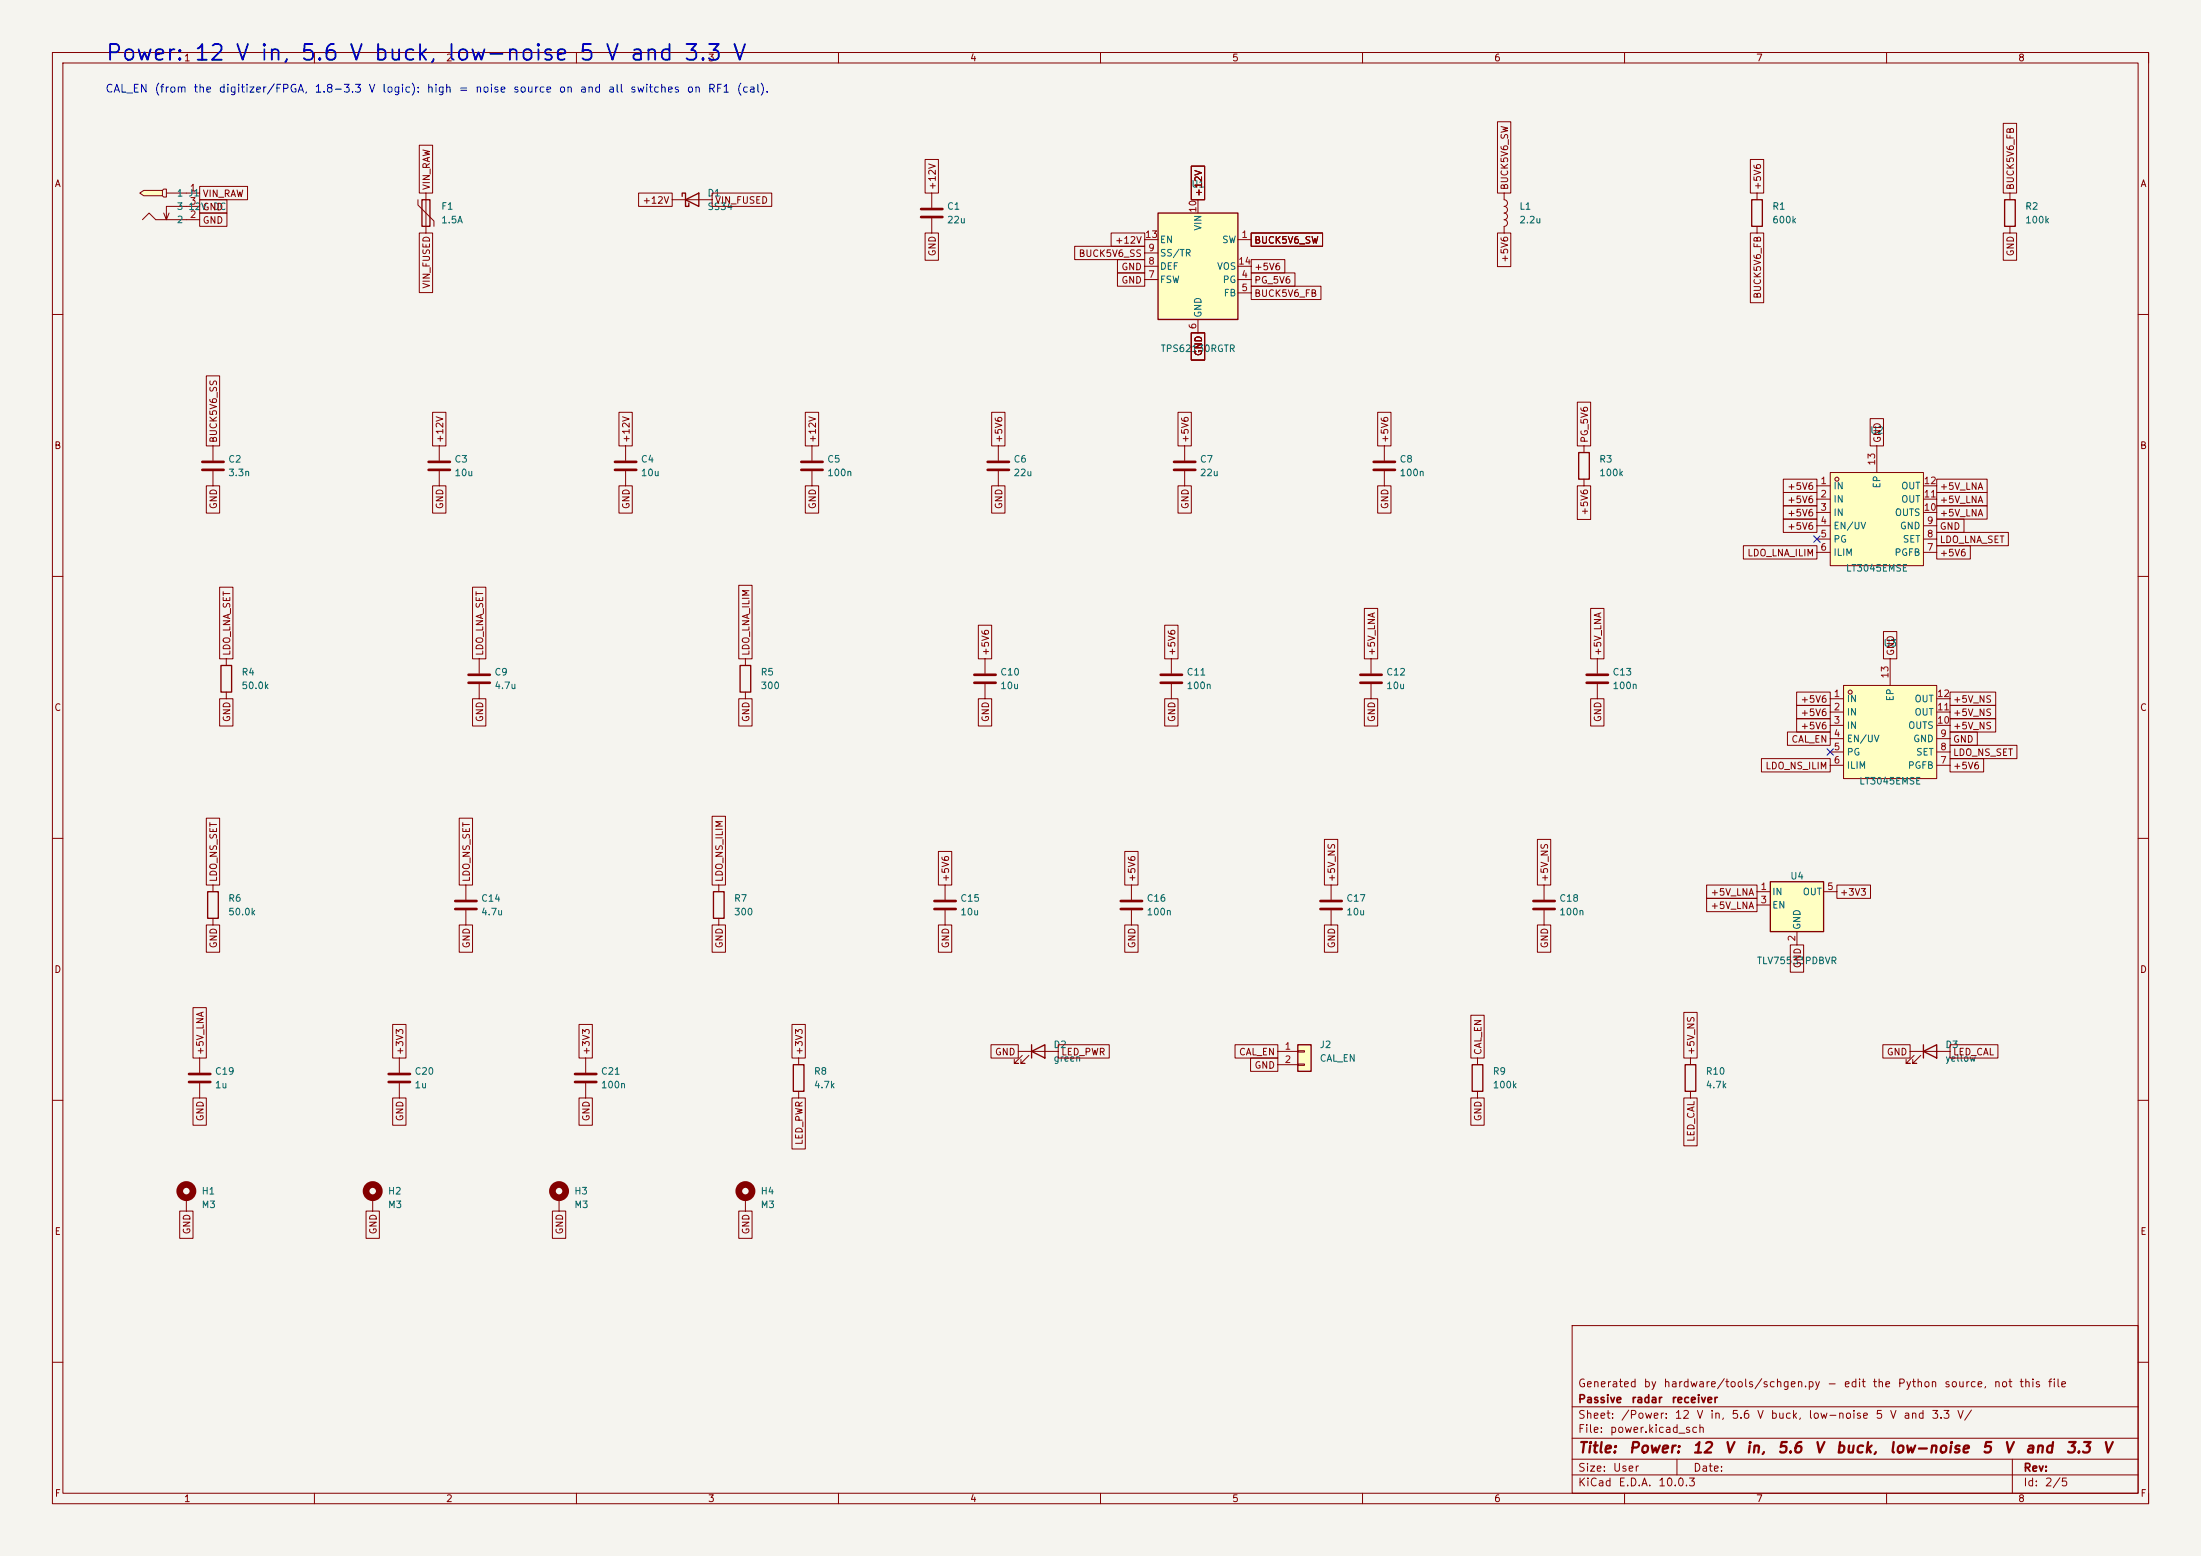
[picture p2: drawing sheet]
<svg xmlns="http://www.w3.org/2000/svg" width="420mm" height="297mm" viewBox="0 0 420 297" stroke-linecap="round" stroke-linejoin="round" font-family="sans-serif">
<path d="M0 0h420v297h-420z" fill="#f5f4ef" stroke="#f5f4ef" stroke-width=".19"/>
<g fill="none" stroke="#840000" stroke-width=".19">
<path d="M10 10h400v277h-400zM12 12h396v273h-396zM60 10v2M110 10v2M160 10v2M210 10v2M260 10v2M310 10v2M360 10v2M410 10v2M10 60h2M408 60h2"/>
<path d="M10 110h2M408 110h2M10 160h2M408 160h2M10 210h2M408 210h2M300 253h108v32h-108zM10 260h2M300 278.5h108M300 274.5h108M300 268.5h108M320 278.5v3"/>
<path d="M384 278.5v6.5M408 260h2M60 285v2M110 285v2M160 285v2M210 285v2M260 285v2M300 281.5h108M310 285v2M360 285v2M410 285v2"/>
</g>
<path d="M247.6 199.4h2.6v5.1h-2.6z" fill="#ffffc2"/>
<path d="M247.6 199.4h2.6v5.1h-2.6zM151.4 203.2h2v5.1h-2zM280.9 203.2h2.1v5.1h-2.1z" fill="none" stroke="#840000" stroke-width=".25"/>
<path d="M152.4 202v1.2M152.4 208.3v1.3M243.8 200.7h3.8M243.8 203.2h3.8M247.6 200.6h1.3v.2h-1.3zM247.6 203.1h1.3v.3h-1.3zM281.9 202v1.2M281.9 208.3v1.3M106.7 228.6v2.6" fill="none" stroke="#840000" stroke-width=".19"/>
<circle cx="106.7" cy="227.4" r="1.27" fill="none" stroke="#840000" stroke-width="1.3"/>
<path d="M221 40.7h15.2v20.3h-15.2z" fill="#ffffc2"/>
<path d="M334.3 38.1h2v5.1h-2zM221 40.7h15.2v20.3h-15.2zM301.2 86.4h2.1v5.1h-2.1zM321.6 203.2h2v5.1h-2z" fill="none" stroke="#840000" stroke-width=".25"/>
<g fill="none" stroke="#840000" stroke-width=".19">
<path d="M228.6 38.1v2.6M335.3 36.9v1.2M218.4 45.7h2.6M218.4 53.4h2.6M218.4 50.8h2.6M218.4 48.3h2.6M236.2 45.7h2.6M236.2 53.4h2.6M236.2 55.9h2.6M236.2 50.8h2.6M335.3 43.2v1.3M228.6 61v2.5"/>
<path d="M154.9 85.1v2.8M154.9 89.9v2.8M190.5 85.1v2.8M190.5 89.9v2.8M226.1 85.1v2.8M226.1 89.9v2.8M264.2 85.1v2.8M264.2 89.9v2.8M302.3 85.1v1.3M302.3 91.5v1.2M223.5 125.8v2.7M223.5 130.6v2.8"/>
<path d="M261.6 125.8v2.7M261.6 130.6v2.8M304.8 125.8v2.7M304.8 130.6v2.8M294.6 168.9v2.8M294.6 173.8v2.8M322.6 202v1.2M322.6 208.3v1.3"/>
</g>
<g fill="none" stroke="#840000" stroke-width=".51">
<path d="M152.9 88.2h4.1M152.9 89.7h4.1M188.5 88.2h4M188.5 89.7h4M224 88.2h4.1M224 89.7h4.1M262.1 88.2h4.1M262.1 89.7h4.1M221.5 128.8h4.1M221.5 130.3h4.1M259.6 128.8h4.1M259.6 130.3h4.1"/>
<path d="M302.8 128.8h4M302.8 130.3h4M292.6 172h4.1M292.6 173.5h4.1"/>
</g>
<path d="M349.2 90.2h17.8v17.8h-17.8z" fill="#ffffc2"/>
<g fill="none" stroke="#840000" stroke-width=".19">
<path d="M177.8 36.9v2.7M287 36.9v1.2a.64 .64 0 0 1 .7 .7 .64 .64 0 0 1-.7 .6 .64 .64 0 0 1 .7 .6 .64 .64 0 0 1-.7 .7M383.5 36.9v1.2M177.8 41.7v2.8M287 40.7a.64 .64 0 0 1 .7 .6 .64 .64 0 0 1-.7 .6 .63 .63 0 0 1 .7 .7 .63 .63 0 0 1-.7 .6v1.3M383.5 43.2v1.3M346.7 92.7h2.5M346.7 95.3h2.5M346.7 97.8h2.5M349.2 90.2h17.8v17.8h-17.8zM358.1 85.1v5.1M367 92.7h2.6"/>
<path d="M367 95.3h2.6M367 97.8h2.6M346.7 100.4h2.5M346.7 102.9h2.5M346.7 105.4h2.5M367 100.4h2.6M367 102.9h2.6M367 105.4h2.6M142.2 125.8v1.2M142.2 132.1v1.3M188 125.8v2.7M188 130.6v2.8"/>
<path d="M137.2 168.9v1.3M137.2 175.3v1.3M180.3 168.9v2.8M180.3 173.8v2.8M215.9 168.9v2.8M215.9 173.8v2.8M254 168.9v2.8M254 173.8v2.8M194.3 200.7h7.6M195.1 201.4l-1.6 1.6h.8h-.8v-.8M196.3 201.4l-1.5 1.6h.8h-.8v-.8M142.2 228.6v2.6"/>
<circle cx="350.5" cy="91.5" r=".38"/>
</g>
<path d="M175.8 39.9h4M175.8 41.4h4M185.9 128.8h4.1M185.9 130.3h4.1M178.3 172h4.1M178.3 173.5h4.1M213.9 172h4M213.9 173.5h4M252 172h4M252 173.5h4" fill="none" stroke="#840000" stroke-width=".51"/>
<path d="M382.5 38.1h2.1v5.1h-2.1zM141.2 127h2.1v5.1h-2.1zM136.1 170.2h2.1v5.1h-2.1zM196.8 199.4v2.6M196.8 200.7l2.6-1.3v2.6z" fill="none" stroke="#840000" stroke-width=".25"/>
<circle cx="142.2" cy="227.4" r="1.27" fill="none" stroke="#840000" stroke-width="1.3"/>
<path d="M351.8 130.8h17.8v17.8h-17.8z" fill="#ffffc2"/>
<g fill="none" stroke="#840000" stroke-width=".19">
<path d="M349.2 133.4h2.6M349.2 135.9h2.6M349.2 138.5h2.6M351.8 130.8h17.8v17.8h-17.8zM360.7 125.8v5M369.6 133.4h2.5M369.6 135.9h2.5M369.6 138.5h2.5M349.2 141h2.6M349.2 143.5h2.6M349.2 146.1h2.6M369.6 141h2.5"/>
<path d="M369.6 143.5h2.5M369.6 146.1h2.5"/>
<circle cx="353.1" cy="132.1" r=".38"/>
</g>
<path d="M337.8 168.3h10.2v9.5h-10.2z" fill="#ffffc2"/>
<path d="M42.2 127h2v5.1h-2zM337.8 168.3h10.2v9.5h-10.2zM367 199.4v2.6M367 200.7l2.6-1.3v2.6z" fill="none" stroke="#840000" stroke-width=".25"/>
<g fill="none" stroke="#840000" stroke-width=".19">
<path d="M40.6 85.1v2.8M40.6 89.9v2.8M83.8 85.1v2.8M83.8 89.9v2.8M119.4 85.1v2.8M119.4 89.9v2.8M43.2 125.8v1.2M43.2 132.1v1.3M91.4 125.8v2.7M91.4 130.6v2.8M335.3 170.2h2.5M335.3 172.7h2.5"/>
<path d="M342.9 177.8v2.6M348 170.2h2.5M364.5 200.7h7.6M365.3 201.4l-1.6 1.6h.8h-.8v-.8M366.5 201.4l-1.5 1.6h.8h-.8v-.8"/>
</g>
<path d="M38.6 88.2h4.1M38.6 89.7h4.1M81.8 88.2h4.1M81.8 89.7h4.1M117.3 88.2h4.1M117.3 89.7h4.1M89.4 128.8h4.1M89.4 130.3h4.1" fill="none" stroke="#840000" stroke-width=".51"/>
<path d="M26.7 36.9l.7-.6h3.6v1.1h-3.6z" fill="#ffffc2"/>
<g fill="none" stroke="#840000" stroke-width=".19">
<path d="M26.7 36.9l.7-.6h3.6v1.1h-3.6zM31 36.3l.2-.2h.5v1.5h-.5l-.2-.2M31.7 36.9h6.4M38.1 39.4h-6.4v2.5l-.5-1.2M38.1 35.6h9.1v2.5h-9.1zM38.1 38.1h5.2v2.6h-5.2zM79.8 38.1v1l3 3.1v1M80 27.7h2.6v9.2h-2.6zM81.3 36.9v7.6M121.9 36.9h6.4v2.5h-6.4zM128.3 38.1h7.6M135.9 36.9h11.4v2.5h-11.4z"/>
<path d="M176.5 30.4h2.6v6.5h-2.6zM227.3 31.7h2.6v6.4h-2.6zM285.7 23.2h2.6v13.7h-2.6zM334 30.4h2.6v6.5h-2.6zM382.3 23.5h2.5v13.4h-2.5zM27.2 41.9l1.2-1.2 1.3 1.2h8.4M32.3 40.7l-.6 1.2M38.1 40.7h5.2v2.5h-5.2zM80 44.5h2.6v11.3h-2.6zM176.5 44.5h2.6v5.2h-2.6zM205.1 47h13.3v2.6h-13.3zM212 44.5h6.4v2.5h-6.4z"/>
<path d="M213.2 52.1h5.2v2.5h-5.2zM213.2 49.6h5.2v2.5h-5.2zM238.8 44.5h13.6v2.5h-13.6zM238.8 52.1h8.3v2.5h-8.3zM238.8 54.6h13.3v2.6h-13.3zM238.8 49.6h6.4v2.5h-6.4zM285.7 44.5h2.6v6.4h-2.6zM334 44.5h2.6v13.3h-2.6zM382.3 44.5h2.5v5.2h-2.5zM39.4 71.7h2.5v13.4h-2.5zM82.5 78.7h2.6v6.4h-2.6zM118.1 78.7h2.6v6.4h-2.6z"/>
<path d="M153.7 78.7h2.5v6.4h-2.5zM189.2 78.7h2.6v6.4h-2.6zM224.8 78.7h2.5v6.4h-2.5zM227.3 63.5h2.6v5.2h-2.6zM262.9 78.7h2.5v6.4h-2.5zM301 76.8h2.5v8.3h-2.5zM356.9 79.9h2.5v5.2h-2.5zM39.4 92.7h2.5v5.2h-2.5zM82.5 92.7h2.6v5.2h-2.6zM118.1 92.7h2.6v5.2h-2.6zM153.7 92.7h2.5v5.2h-2.5zM189.2 92.7h2.6v5.2h-2.6z"/>
<path d="M224.8 92.7h2.5v5.2h-2.5zM262.9 92.7h2.5v5.2h-2.5zM301 92.7h2.5v6.4h-2.5zM340.3 91.5h6.4v2.5h-6.4zM340.3 94h6.4v2.5h-6.4zM340.3 96.5h6.4v2.6h-6.4zM340.3 99.1h6.4v2.5h-6.4zM369.6 99.1h5.2v2.5h-5.2zM369.6 96.5h9.6v2.6h-9.6zM369.6 94h9.6v2.5h-9.6zM369.6 91.5h9.6v2.5h-9.6zM41.9 112.1h2.6v13.7h-2.6z"/>
<path d="M90.2 112.1h2.5v13.7h-2.5zM141 111.7h2.5v14.1h-2.5zM186.7 119.3h2.5v6.5h-2.5zM222.2 119.3h2.6v6.5h-2.6zM260.3 116.1h2.6v9.7h-2.6zM303.5 116.1h2.6v9.7h-2.6zM332.7 104.2h14v2.5h-14zM369.6 101.6h13.6v2.6h-13.6zM369.6 104.2h6.4v2.5h-6.4zM41.9 133.4h2.6v5.2h-2.6zM90.2 133.4h2.5v5.2h-2.5zM141 133.4h2.5v5.2h-2.5z"/>
<path d="M186.7 133.4h2.5v5.2h-2.5zM222.2 133.4h2.6v5.2h-2.6zM260.3 133.4h2.6v5.2h-2.6zM303.5 133.4h2.6v5.2h-2.6zM341.1 139.7h8.1v2.6h-8.1zM342.8 134.6h6.4v2.6h-6.4zM342.8 137.2h6.4v2.5h-6.4zM342.8 132.1h6.4v2.5h-6.4zM359.4 120.5h2.6v5.3h-2.6zM372.1 137.2h8.7v2.5h-8.7zM372.1 134.6h8.7v2.6h-8.7zM372.1 132.1h8.7v2.5h-8.7z"/>
<path d="M372.1 139.7h5.2v2.6h-5.2zM39.4 156.2h2.5v12.7h-2.5zM87.6 156.2h2.6v12.7h-2.6zM135.9 155.8h2.5v13.1h-2.5zM336.1 144.8h13.1v2.5h-13.1zM372.1 144.8h6.4v2.5h-6.4zM372.1 142.3h12.8v2.5h-12.8zM39.4 176.6h2.5v5.2h-2.5zM40.6 168.9v1.3M40.6 175.3v1.3M87.6 176.6h2.6v5.2h-2.6zM88.9 168.9v2.8"/>
<path d="M88.9 173.8v2.8M135.9 176.6h2.5v5.2h-2.5zM179.1 176.6h2.5v5.2h-2.5zM179.1 162.5h2.5v6.4h-2.5zM214.6 162.5h2.6v6.4h-2.6zM214.6 176.6h2.6v5.2h-2.6zM252.7 160.2h2.6v8.7h-2.6zM252.7 176.6h2.6v5.2h-2.6zM293.4 160.2h2.5v8.7h-2.5zM293.4 176.6h2.5v5.2h-2.5zM325.7 168.9h9.6v2.6h-9.6zM325.7 171.5h9.6v2.5h-9.6z"/>
<path d="M350.5 168.9h6.4v2.6h-6.4zM36.8 192.3h2.6v9.7h-2.6zM74.9 195.5h2.6v6.5h-2.6zM110.5 195.5h2.5v6.5h-2.5zM151.1 195.5h2.6v6.5h-2.6zM189.1 199.4h5.2v2.6h-5.2zM201.9 199.4h9.8v2.6h-9.8zM235.7 199.4h8.1v2.6h-8.1zM280.7 193.8h2.5v8.2h-2.5zM321.3 193.2h2.6v8.8h-2.6zM341.6 180.4h2.6v5.2h-2.6zM359.3 199.4h5.2v2.6h-5.2z"/>
<path d="M372.1 199.4h9.1v2.6h-9.1zM36.8 209.6h2.6v5.2h-2.6zM38.1 202v2.7M38.1 206.8v2.8M74.9 209.6h2.6v5.2h-2.6zM76.2 202v2.7M76.2 206.8v2.8M110.5 209.6h2.5v5.2h-2.5zM111.8 202v2.7M111.8 206.8v2.8M151.1 209.6h2.6v9.7h-2.6zM238.6 202h5.2v2.5h-5.2z"/>
<path d="M280.7 209.6h2.5v5.2h-2.5zM321.3 209.6h2.6v9.1h-2.6zM34.3 231.2h2.5v5.2h-2.5zM35.6 228.6v2.6M69.8 231.2h2.6v5.2h-2.6zM71.1 228.6v2.6M105.4 231.2h2.6v5.2h-2.6zM141 231.2h2.5v5.2h-2.5z"/>
</g>
<path d="M80.5 38.1h1.5v5.1h-1.5zM130.2 37.5v-.6h.6v2.5h.6v-.6M130.8 38.1l2.5-1.2v2.5zM39.6 170.2h2.1v5.1h-2.1z" fill="none" stroke="#840000" stroke-width=".25"/>
<path d="M86.9 172h4M86.9 173.5h4M36.1 205h4M36.1 206.5h4M74.2 205h4M74.2 206.5h4M109.7 205h4.1M109.7 206.5h4.1" fill="none" stroke="#840000" stroke-width=".51"/>
<g fill="none" stroke="#840000" stroke-width="1.3">
<circle cx="35.6" cy="227.4" r="1.27"/>
<circle cx="71.1" cy="227.4" r="1.27"/>
</g>
<path d="M346.1 102.3l1.2 1.2M347.3 102.3l-1.2 1.2M348.6 142.9l1.3 1.2M349.9 142.9l-1.3 1.2" fill="none" stroke="#000084" stroke-width=".19"/>
<text font-size="3" fill="#0000c2" x="20" y="12.3">Power: 12 V in, 5.6 V buck, low-noise 5 V and 3.3 V</text>
<g font-size="2" fill="#840000">
<text x="301" y="277.9">Title:</text>
<text x="310.7" y="277.9">Power:</text>
<text x="322.8" y="277.9">12</text>
<text x="328.9" y="277.9">V</text>
<text x="333" y="277.9">in,</text>
<text x="339" y="277.9">5.6</text>
<text x="346.1" y="277.9">V</text>
<text x="350.1" y="277.9">buck,</text>
<text x="360.4" y="277.9">low-noise</text>
<text x="378" y="277.9">5</text>
<text x="382.2" y="277.9">V</text>
<text x="386.3" y="277.9">and</text>
<text x="394" y="277.9">3.3</text>
<text x="401.1" y="277.9">V</text>
</g>
<g font-size="1.5" fill="#0000c2">
<text x="20" y="18">CAL_EN</text>
<text x="29.4" y="18">(from</text>
<text x="36.8" y="18">the</text>
<text x="41.6" y="18">digitizer/FPGA,</text>
<text x="59.9" y="18">1.8-3.3</text>
<text x="70.2" y="18">V</text>
<text x="72.8" y="18">logic):</text>
<text x="81.3" y="18">high</text>
<text x="87.4" y="18">=</text>
<text x="90.6" y="18">noise</text>
<text x="97.8" y="18">source</text>
<text x="106.5" y="18">on</text>
<text x="110.5" y="18">and</text>
<text x="115.9" y="18">all</text>
<text x="120.1" y="18">switches</text>
<text x="130.9" y="18">on</text>
<text x="134.9" y="18">RF1</text>
<text x="140.5" y="18">(cal).</text>
</g>
<g font-size="1.5" fill="#840000">
<text x="301" y="268.2">Passive</text>
<text x="301" y="265.2">Generated</text>
<text x="311.2" y="268.2">radar</text>
<text x="313.5" y="265.2">by</text>
<text x="317.3" y="265.2">hardware/tools/schgen.py</text>
<text x="318.8" y="268.2">receiver</text>
<text x="348.5" y="265.2">-</text>
<text x="351.7" y="265.2">edit</text>
<text x="357.2" y="265.2">the</text>
<text x="362" y="265.2">Python</text>
<text x="370.9" y="265.2">source,</text>
<text x="380.3" y="265.2">not</text>
<text x="385.2" y="265.2">this</text>
<text x="390.6" y="265.2">file</text>
<text x="301" y="273.9">File:</text>
<text x="301" y="271.2">Sheet:</text>
<text x="307.1" y="273.9">power.kicad_sch</text>
<text x="309.2" y="271.2">/Power:</text>
<text x="319.5" y="271.2">12</text>
<text x="323.6" y="271.2">V</text>
<text x="326.2" y="271.2">in,</text>
<text x="330.3" y="271.2">5.6</text>
<text x="335.2" y="271.2">V</text>
<text x="337.7" y="271.2">buck,</text>
<text x="345" y="271.2">low-noise</text>
<text x="357.8" y="271.2">5</text>
<text x="360.5" y="271.2">V</text>
<text x="363.1" y="271.2">and</text>
<text x="368.5" y="271.2">3.3</text>
<text x="373.3" y="271.2">V/</text>
<text x="301" y="281.3">Size:</text>
<text x="307.7" y="281.3">User</text>
<text x="323" y="281.3">Date:</text>
<text x="386" y="281.3">Rev:</text>
<text x="301" y="284.1">KiCad</text>
<text x="308.7" y="284.1">E.D.A.</text>
<text x="316.3" y="284.1">10.0.3</text>
<text x="386" y="284.1">Id:</text>
<text x="390.1" y="284.1">2/5</text>
</g>
<g font-size="1.3" fill="#840000">
<text x="35" y="12">1</text>
<text x="85" y="12">2</text>
<text x="135" y="12">3</text>
<text x="185" y="12">4</text>
<text x="235" y="12">5</text>
<text x="285" y="12">6</text>
<text x="335" y="12">7</text>
<text x="385" y="12">8</text>
<text x="10.3" y="36">A</text>
<text x="38.6" y="40.5">GND</text>
<text x="82.3" y="36.4" transform="rotate(-90 82.3 36.4)">VIN_RAW</text>
<text x="122.5" y="39.2">+12V</text>
<text x="136.4" y="39.2">VIN_FUSED</text>
<text x="178.9" y="36.4" transform="rotate(-90 178.9 36.4)">+12V</text>
<text x="229.7" y="37.6" transform="rotate(-90 229.7 37.6)">+12V</text>
<text x="288.1" y="36.4" transform="rotate(-90 288.1 36.4)">BUCK5V6_SW</text>
<text x="336.3" y="36.4" transform="rotate(-90 336.3 36.4)">+5V6</text>
<text x="384.6" y="36.4" transform="rotate(-90 384.6 36.4)">BUCK5V6_FB</text>
<text x="408.3" y="36">A</text>
<text x="38.6" y="43">GND</text>
<text x="212.7" y="46.8">+12V</text>
<text x="239.2" y="46.8">BUCK5V6_SW</text>
<text x="178.9" y="49" transform="rotate(-90 178.9 49)">GND</text>
<text x="205.7" y="49.3">BUCK5V6_SS</text>
<text x="213.9" y="51.9">GND</text>
<text x="239.2" y="51.9">+5V6</text>
<text x="288.1" y="50.2" transform="rotate(-90 288.1 50.2)">+5V6</text>
<text x="384.6" y="49" transform="rotate(-90 384.6 49)">GND</text>
<text x="82.3" y="55.2" transform="rotate(-90 82.3 55.2)">VIN_FUSED</text>
<text x="213.9" y="54.4">GND</text>
<text x="239.2" y="54.4">PG_5V6</text>
<text x="239.2" y="57">BUCK5V6_FB</text>
<text x="336.3" y="57.1" transform="rotate(-90 336.3 57.1)">BUCK5V6_FB</text>
<text x="229.7" y="68.1" transform="rotate(-90 229.7 68.1)">GND</text>
<text x="10.3" y="86">B</text>
<text x="41.7" y="84.6" transform="rotate(-90 41.7 84.6)">BUCK5V6_SS</text>
<text x="84.9" y="84.6" transform="rotate(-90 84.9 84.6)">+12V</text>
<text x="120.4" y="84.6" transform="rotate(-90 120.4 84.6)">+12V</text>
<text x="156" y="84.6" transform="rotate(-90 156 84.6)">+12V</text>
<text x="191.6" y="84.6" transform="rotate(-90 191.6 84.6)">+5V6</text>
<text x="227.1" y="84.6" transform="rotate(-90 227.1 84.6)">+5V6</text>
<text x="265.2" y="84.6" transform="rotate(-90 265.2 84.6)">+5V6</text>
<text x="303.3" y="84.6" transform="rotate(-90 303.3 84.6)">PG_5V6</text>
<text x="359.2" y="84.6" transform="rotate(-90 359.2 84.6)">GND</text>
<text x="408.3" y="86">B</text>
<text x="341" y="93.8">+5V6</text>
<text x="370" y="93.8">+5V_LNA</text>
<text x="41.7" y="97.3" transform="rotate(-90 41.7 97.3)">GND</text>
<text x="84.9" y="97.3" transform="rotate(-90 84.9 97.3)">GND</text>
<text x="120.4" y="97.3" transform="rotate(-90 120.4 97.3)">GND</text>
<text x="156" y="97.3" transform="rotate(-90 156 97.3)">GND</text>
<text x="191.6" y="97.3" transform="rotate(-90 191.6 97.3)">GND</text>
<text x="227.1" y="97.3" transform="rotate(-90 227.1 97.3)">GND</text>
<text x="265.2" y="97.3" transform="rotate(-90 265.2 97.3)">GND</text>
<text x="303.3" y="98.5" transform="rotate(-90 303.3 98.5)">+5V6</text>
<text x="341" y="96.3">+5V6</text>
<text x="341" y="98.9">+5V6</text>
<text x="341" y="101.4">+5V6</text>
<text x="370" y="101.4">GND</text>
<text x="370" y="98.9">+5V_LNA</text>
<text x="370" y="96.3">+5V_LNA</text>
<text x="333.3" y="106.5">LDO_LNA_ILIM</text>
<text x="370" y="104">LDO_LNA_SET</text>
<text x="370" y="106.5">+5V6</text>
<text x="44.2" y="125.3" transform="rotate(-90 44.2 125.3)">LDO_LNA_SET</text>
<text x="92.5" y="125.3" transform="rotate(-90 92.5 125.3)">LDO_LNA_SET</text>
<text x="143.3" y="125.3" transform="rotate(-90 143.3 125.3)">LDO_LNA_ILIM</text>
<text x="189" y="125.3" transform="rotate(-90 189 125.3)">+5V6</text>
<text x="224.6" y="125.3" transform="rotate(-90 224.6 125.3)">+5V6</text>
<text x="262.7" y="125.3" transform="rotate(-90 262.7 125.3)">+5V_LNA</text>
<text x="305.9" y="125.3" transform="rotate(-90 305.9 125.3)">+5V_LNA</text>
<text x="361.7" y="125.3" transform="rotate(-90 361.7 125.3)">GND</text>
<text x="10.3" y="136">C</text>
<text x="44.2" y="137.9" transform="rotate(-90 44.2 137.9)">GND</text>
<text x="92.5" y="137.9" transform="rotate(-90 92.5 137.9)">GND</text>
<text x="143.3" y="137.9" transform="rotate(-90 143.3 137.9)">GND</text>
<text x="189" y="137.9" transform="rotate(-90 189 137.9)">GND</text>
<text x="224.6" y="137.9" transform="rotate(-90 224.6 137.9)">GND</text>
<text x="262.7" y="137.9" transform="rotate(-90 262.7 137.9)">GND</text>
<text x="305.9" y="137.9" transform="rotate(-90 305.9 137.9)">GND</text>
<text x="343.5" y="137">+5V6</text>
<text x="343.5" y="134.4">+5V6</text>
<text x="372.6" y="137">+5V_NS</text>
<text x="372.6" y="134.4">+5V_NS</text>
<text x="408.3" y="136">C</text>
<text x="341.7" y="142.1">CAL_EN</text>
<text x="343.5" y="139.5">+5V6</text>
<text x="372.6" y="139.5">+5V_NS</text>
<text x="372.6" y="142.1">GND</text>
<text x="336.8" y="147.1">LDO_NS_ILIM</text>
<text x="372.6" y="147.1">+5V6</text>
<text x="372.6" y="144.6">LDO_NS_SET</text>
<text x="41.7" y="168.5" transform="rotate(-90 41.7 168.5)">LDO_NS_SET</text>
<text x="90" y="168.5" transform="rotate(-90 90 168.5)">LDO_NS_SET</text>
<text x="138.2" y="168.5" transform="rotate(-90 138.2 168.5)">LDO_NS_ILIM</text>
<text x="181.4" y="168.5" transform="rotate(-90 181.4 168.5)">+5V6</text>
<text x="217" y="168.5" transform="rotate(-90 217 168.5)">+5V6</text>
<text x="255.1" y="168.5" transform="rotate(-90 255.1 168.5)">+5V_NS</text>
<text x="295.7" y="168.5" transform="rotate(-90 295.7 168.5)">+5V_NS</text>
<text x="326.3" y="171.3">+5V_LNA</text>
<text x="326.3" y="173.8">+5V_LNA</text>
<text x="351" y="171.3">+3V3</text>
<text x="41.7" y="181.1" transform="rotate(-90 41.7 181.1)">GND</text>
<text x="90" y="181.1" transform="rotate(-90 90 181.1)">GND</text>
<text x="138.2" y="181.1" transform="rotate(-90 138.2 181.1)">GND</text>
<text x="181.4" y="181.1" transform="rotate(-90 181.4 181.1)">GND</text>
<text x="217" y="181.1" transform="rotate(-90 217 181.1)">GND</text>
<text x="255.1" y="181.1" transform="rotate(-90 255.1 181.1)">GND</text>
<text x="295.7" y="181.1" transform="rotate(-90 295.7 181.1)">GND</text>
<text x="344" y="184.9" transform="rotate(-90 344 184.9)">GND</text>
<text x="10.3" y="186">D</text>
<text x="408.3" y="186">D</text>
<text x="39.2" y="201.5" transform="rotate(-90 39.2 201.5)">+5V_LNA</text>
<text x="77.3" y="201.5" transform="rotate(-90 77.3 201.5)">+3V3</text>
<text x="112.8" y="201.5" transform="rotate(-90 112.8 201.5)">+3V3</text>
<text x="153.5" y="201.5" transform="rotate(-90 153.5 201.5)">+3V3</text>
<text x="189.8" y="201.7">GND</text>
<text x="202.4" y="201.7">LED_PWR</text>
<text x="236.3" y="201.7">CAL_EN</text>
<text x="283" y="201.5" transform="rotate(-90 283 201.5)">CAL_EN</text>
<text x="323.6" y="201.5" transform="rotate(-90 323.6 201.5)">+5V_NS</text>
<text x="359.9" y="201.7">GND</text>
<text x="372.6" y="201.7">LED_CAL</text>
<text x="239.3" y="204.3">GND</text>
<text x="39.2" y="214.1" transform="rotate(-90 39.2 214.1)">GND</text>
<text x="77.3" y="214.1" transform="rotate(-90 77.3 214.1)">GND</text>
<text x="112.8" y="214.1" transform="rotate(-90 112.8 214.1)">GND</text>
<text x="283" y="214.1" transform="rotate(-90 283 214.1)">GND</text>
<text x="153.5" y="218.7" transform="rotate(-90 153.5 218.7)">LED_PWR</text>
<text x="323.6" y="218.1" transform="rotate(-90 323.6 218.1)">LED_CAL</text>
<text x="10.3" y="236">E</text>
<text x="36.6" y="235.7" transform="rotate(-90 36.6 235.7)">GND</text>
<text x="72.2" y="235.7" transform="rotate(-90 72.2 235.7)">GND</text>
<text x="107.7" y="235.7" transform="rotate(-90 107.7 235.7)">GND</text>
<text x="143.3" y="235.7" transform="rotate(-90 143.3 235.7)">GND</text>
<text x="408.3" y="236">E</text>
<text x="10.3" y="286">F</text>
<text x="35" y="287">1</text>
<text x="85" y="287">2</text>
<text x="135" y="287">3</text>
<text x="185" y="287">4</text>
<text x="235" y="287">5</text>
<text x="285" y="287">6</text>
<text x="335" y="287">7</text>
<text x="385" y="287">8</text>
<text x="408.3" y="286">F</text>
</g>
<g font-size="1.3" fill="#006464">
<text x="33.6" y="37.8">1 J1 VIN_RAW</text>
<text x="33.6" y="40.4">3</text>
<text x="35.8" y="40.4">12V</text>
<text x="40.5" y="40.4">DC</text>
<text x="84.1" y="40.3">F1</text>
<text x="134.9" y="37.8">D1</text>
<text x="134.9" y="40.4">SS34</text>
<text x="180.6" y="40.3">C1</text>
<text x="227.2" y="36.1">U1</text>
<text x="289.8" y="40.3">L1</text>
<text x="338.1" y="40.3">R1</text>
<text x="386.3" y="40.3">R2</text>
<text x="33.6" y="42.9">2</text>
<text x="84.1" y="42.9">1.5A</text>
<text x="180.6" y="42.9">22u</text>
<text x="221.2" y="46.7">EN</text>
<text x="229.6" y="44.1" transform="rotate(-90 229.6 44.1)">VIN</text>
<text x="233.1" y="46.7">SW</text>
<text x="289.8" y="42.9">2.2u</text>
<text x="338.1" y="42.9">600k</text>
<text x="386.3" y="42.9">100k</text>
<text x="221.2" y="51.8">DEF</text>
<text x="221.2" y="49.3">SS/TR</text>
<text x="232.1" y="51.8">VOS</text>
<text x="221.2" y="54.3">FSW</text>
<text x="233.2" y="54.3">PG</text>
<text x="233.4" y="56.9">FB</text>
<text x="229.6" y="60.7" transform="rotate(-90 229.6 60.7)">GND</text>
<text x="221.4" y="67.5">TPS62130RGTR</text>
<text x="356.8" y="83.1">U2</text>
<text x="43.4" y="88.6">C2</text>
<text x="86.6" y="88.6">C3</text>
<text x="122.2" y="88.6">C4</text>
<text x="157.7" y="88.6">C5</text>
<text x="193.3" y="88.6">C6</text>
<text x="228.9" y="88.6">C7</text>
<text x="267" y="88.6">C8</text>
<text x="305.1" y="88.6">R3</text>
<text x="43.4" y="91.2">3.3n</text>
<text x="86.6" y="91.2">10u</text>
<text x="122.2" y="91.2">10u</text>
<text x="157.7" y="91.2">100n</text>
<text x="193.3" y="91.2">22u</text>
<text x="228.9" y="91.2">22u</text>
<text x="267" y="91.2">100n</text>
<text x="305.1" y="91.2">100k</text>
<text x="349.8" y="93.7">IN</text>
<text x="359.1" y="93.3" transform="rotate(-90 359.1 93.3)">EP</text>
<text x="362.7" y="93.7">OUT</text>
<text x="349.8" y="96.2">IN</text>
<text x="349.8" y="98.8">IN</text>
<text x="349.8" y="101.3">EN/UV</text>
<text x="361.5" y="98.8">OUTS</text>
<text x="362.4" y="101.3">GND</text>
<text x="362.7" y="96.2">OUT</text>
<text x="349.8" y="103.9">PG</text>
<text x="349.8" y="106.4">ILIM</text>
<text x="361.4" y="106.4">PGFB</text>
<text x="363" y="103.9">SET</text>
<text x="352.1" y="109.4">LT3045EMSE</text>
<text x="359.3" y="123.7">U3</text>
<text x="46" y="129.2">R4</text>
<text x="46" y="131.8">50.0k</text>
<text x="94.2" y="129.2">C9</text>
<text x="94.2" y="131.8">4.7u</text>
<text x="145" y="129.2">R5</text>
<text x="145" y="131.8">300</text>
<text x="190.8" y="129.2">C10</text>
<text x="190.8" y="131.8">10u</text>
<text x="226.3" y="131.8">100n</text>
<text x="226.3" y="129.2">C11</text>
<text x="264.4" y="129.2">C12</text>
<text x="264.4" y="131.8">10u</text>
<text x="307.6" y="131.8">100n</text>
<text x="307.6" y="129.2">C13</text>
<text x="352.3" y="134.3">IN</text>
<text x="352.3" y="136.9">IN</text>
<text x="361.7" y="134" transform="rotate(-90 361.7 134)">EP</text>
<text x="365.2" y="136.9">OUT</text>
<text x="365.2" y="134.3">OUT</text>
<text x="352.3" y="139.4">IN</text>
<text x="352.3" y="142">EN/UV</text>
<text x="364" y="139.4">OUTS</text>
<text x="365" y="142">GND</text>
<text x="352.3" y="144.5">PG</text>
<text x="352.3" y="147">ILIM</text>
<text x="364" y="147">PGFB</text>
<text x="365.5" y="144.5">SET</text>
<text x="354.7" y="150">LT3045EMSE</text>
<text x="43.4" y="172.4">R6</text>
<text x="91.7" y="172.4">C14</text>
<text x="140" y="172.4">R7</text>
<text x="183.1" y="172.4">C15</text>
<text x="218.7" y="172.4">C16</text>
<text x="256.8" y="172.4">C17</text>
<text x="297.4" y="172.4">C18</text>
<text x="338.1" y="171.2">IN</text>
<text x="338.1" y="173.7">EN</text>
<text x="341.5" y="168.2">U4</text>
<text x="343.9" y="171.2">OUT</text>
<text x="43.4" y="175">50.0k</text>
<text x="91.7" y="175">4.7u</text>
<text x="140" y="175">300</text>
<text x="183.1" y="175">10u</text>
<text x="218.7" y="175">100n</text>
<text x="256.8" y="175">10u</text>
<text x="297.4" y="175">100n</text>
<text x="343.9" y="177.6" transform="rotate(-90 343.9 177.6)">GND</text>
<text x="335.1" y="184.3">TLV75533PDBVR</text>
<text x="200.9" y="200.4">D2</text>
<text x="200.9" y="203">green</text>
<text x="251.7" y="200.4">J2</text>
<text x="251.7" y="203">CAL_EN</text>
<text x="371.1" y="200.4">D3</text>
<text x="371.1" y="203">yellow</text>
<text x="40.9" y="208">1u</text>
<text x="40.9" y="205.4">C19</text>
<text x="79" y="208">1u</text>
<text x="79" y="205.4">C20</text>
<text x="114.6" y="208">100n</text>
<text x="114.6" y="205.4">C21</text>
<text x="155.2" y="205.4">R8</text>
<text x="155.2" y="208">4.7k</text>
<text x="284.7" y="205.4">R9</text>
<text x="284.7" y="208">100k</text>
<text x="325.4" y="208">4.7k</text>
<text x="325.4" y="205.4">R10</text>
<text x="38.4" y="230.9">M3</text>
<text x="38.4" y="228.3">H1</text>
<text x="73.9" y="230.9">M3</text>
<text x="73.9" y="228.3">H2</text>
<text x="109.5" y="230.9">M3</text>
<text x="109.5" y="228.3">H3</text>
<text x="145" y="230.9">M3</text>
<text x="145" y="228.3">H4</text>
</g>
<g font-size="1.3" fill="#a90000">
<text x="36.1" y="36.8">1</text>
<text x="36.1" y="41.9">2</text>
<text x="36.1" y="39.4">3</text>
<text x="228.6" y="40.7" transform="rotate(-90 228.6 40.7)">10</text>
<text x="218.4" y="45.7">13</text>
<text x="236.8" y="45.7">1</text>
<text x="219" y="53.3">7</text>
<text x="219" y="50.8">8</text>
<text x="219" y="48.3">9</text>
<text x="236.2" y="50.8">14</text>
<text x="236.8" y="53.3">4</text>
<text x="236.8" y="55.9">5</text>
<text x="228.6" y="63" transform="rotate(-90 228.6 63)">6</text>
<text x="358.1" y="89" transform="rotate(-90 358.1 89)">13</text>
<text x="347.3" y="92.7">1</text>
<text x="347.3" y="95.2">2</text>
<text x="367" y="95.2">11</text>
<text x="367" y="92.7">12</text>
<text x="347.3" y="97.8">3</text>
<text x="347.3" y="100.3">4</text>
<text x="367" y="97.8">10</text>
<text x="367.6" y="100.3">9</text>
<text x="347.3" y="102.9">5</text>
<text x="347.3" y="105.4">6</text>
<text x="367.6" y="105.4">7</text>
<text x="367.6" y="102.9">8</text>
<text x="360.7" y="129.6" transform="rotate(-90 360.7 129.6)">13</text>
<text x="349.8" y="133.3">1</text>
<text x="349.8" y="135.9">2</text>
<text x="369.5" y="135.9">11</text>
<text x="369.5" y="133.3">12</text>
<text x="349.8" y="138.4">3</text>
<text x="349.8" y="141">4</text>
<text x="349.8" y="143.5">5</text>
<text x="369.5" y="138.4">10</text>
<text x="370.1" y="143.5">8</text>
<text x="370.1" y="141">9</text>
<text x="349.8" y="146">6</text>
<text x="370.1" y="146">7</text>
<text x="335.8" y="170.2">1</text>
<text x="335.8" y="172.7">3</text>
<text x="348.5" y="170.2">5</text>
<text x="342.9" y="179.8" transform="rotate(-90 342.9 179.8)">2</text>
<text x="245" y="200.7">1</text>
<text x="245" y="203.2">2</text>
</g>
</svg>
